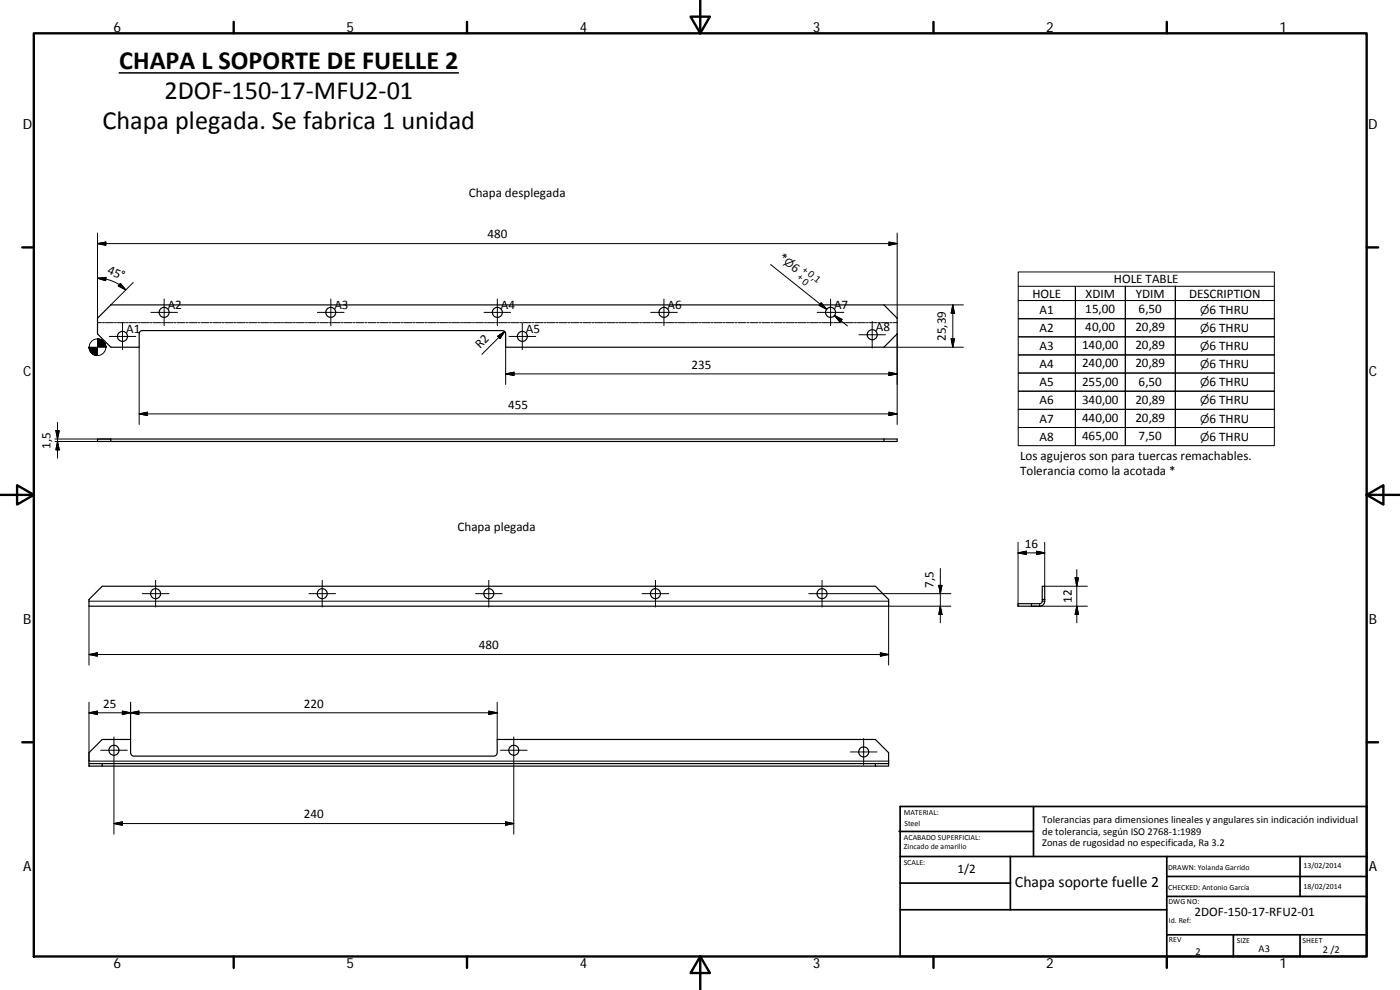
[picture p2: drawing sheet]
<svg xmlns="http://www.w3.org/2000/svg" width="420mm" height="297mm" viewBox="0 0 420 297" stroke-linecap="round" stroke-linejoin="round" font-family="sans-serif">
<g fill="none" stroke="#000" stroke-width=".36">
<path d="M33.3 91.5h232l3.9 4v4.7l-3.9 4h-113.5l-.1-4.3-.3-.5-.6-.2h-108l-.6 .2-.4 .5v4.3h-8.5l-4-4v-4.7zM29.3 131.7h4v.8h-4zM33.3 131.7h235.9v.8h-3.9M33.3 132.5h232M265.3 131.7v.8M30.7 175.9h232l4 4v2h-240v-2zM312.8 179.9l-.1 .9-.5 .3h-6.7v.8h4.1v-.8M312.8 175.9h.7v4h-.7zM313.5 179.9a1.6 1.6 0 0 1-1.5 2h-2.4M26.7 229.1v-3.3l4-3.9h8.5v4.2l.4 .5 .6 .3h108l.6-.3 .4-.5v-4.2h113.5l4 3.9v3.3M26.7 229.1h4v.8h-4zM30.7 229.1h236"/>
<path d="M30.7 229.9h232M262.7 229.1v.8M266.7 229.1v.8h-4"/>
<circle cx="49.3" cy="93.7" r="1.5"/>
<circle cx="99.3" cy="93.7" r="1.49"/>
<circle cx="149.3" cy="93.7" r="1.5"/>
<circle cx="199.3" cy="93.7" r="1.5"/>
<circle cx="249.3" cy="93.7" r="1.5"/>
<circle cx="36.8" cy="100.9" r="1.5"/>
<circle cx="156.8" cy="100.9" r="1.5"/>
<circle cx="261.8" cy="100.4" r="1.5"/>
<circle cx="46.7" cy="178.1" r="1.5"/>
<circle cx="96.7" cy="178.1" r="1.49"/>
<circle cx="146.7" cy="178.1" r="1.5"/>
<circle cx="196.7" cy="178.1" r="1.49"/>
<circle cx="246.7" cy="178.1" r="1.5"/>
<circle cx="34.2" cy="225.1" r="1.5"/>
<circle cx="154.2" cy="225.1" r="1.49"/>
<circle cx="259.2" cy="225.6" r="1.5"/>
</g>
<g fill="none" stroke="#000" stroke-width=".3">
<path d="M29.3 73.1l2.5-.5v1zM29.3 73.1h239.9M29.3 69.9v25.6M231.3 79.4l16.8 13.4-2-1.6M266.8 72.6l2.4 .5-2.4 .5zM269.2 69.9v25.6M29.3 83.5a12 12 0 0 1 8.5 3.5M29.3 83.5l2.5-.3-.1 1zM29.3 96.8h1.2M30.7 96.8h.7M31.7 96.8h2.3M34.3 96.8h.6"/>
<path d="M35.2 96.8h2.4M36.1 85l1.7 2-2.3-1.2zM36.8 96.9v8M37.9 96.8h.6M38.8 96.8h2.4M40 84.8l-6.7 6.7M41.5 96.8h.6M42.4 96.8h2.4M45.1 96.8h.6M45.3 93.7h8M46 96.8h2.4M48.7 96.8h.6"/>
<path d="M49.3 89.7v8M49.6 96.8h2.4M52.2 96.8h.6M53.1 96.8h2.4M55.8 96.8h.6M56.7 96.8h2.4M59.4 96.8h.6M60.3 96.8h2.4M63 96.8h.6M63.9 96.8h2.4M66.6 96.8h.6M67.5 96.8h2.4"/>
<path d="M70.2 96.8h.5M71 96.8h2.4M73.8 96.8h.5M74.6 96.8h2.4M77.3 96.8h.6M78.2 96.8h2.4M80.9 96.8h.6M81.8 96.8h2.4M84.5 96.8h.6M85.4 96.8h2.4M88.1 96.8h.6M89 96.8h2.3"/>
<path d="M91.7 96.8h.5M92.6 96.8h2.3M95.2 96.8h.6M95.3 93.7h8M96.1 96.8h2.4M98.8 96.8h.6M99.3 89.7v8M99.7 96.8h2.4M102.4 96.8h.6M103.3 96.8h2.4M106 96.8h.6M106.9 96.8h2.4"/>
<path d="M109.6 96.8h.5M110.5 96.8h2.3M113.1 96.8h.7M114 96.8h2.4M116.7 96.8h.6M117.6 96.8h2.4M120.3 96.8h.6M121.2 96.8h2.4M123.9 96.8h.6M124.8 96.8h2.4M127.5 96.8h.6M128.4 96.8h2.4"/>
<path d="M131.1 96.8h.6M131.9 96.8h2.4M134.6 96.8h.6M135.5 96.8h2.4M138.2 96.8h.6M139.1 96.8h2.4M141.8 96.8h.6M142.7 96.8h2.4M145.3 93.7h8M145.4 96.8h.6M146.3 96.8h2.4M149 96.8h.6"/>
<path d="M149.3 89.7v8M149.8 96.8h2.5M151.5 99.5l-6.9 6.8M152.5 96.8h.7M153.4 96.8h2.4M156.1 96.8h.6M156.7 96.9v8M157 96.8h2.4M159.7 96.8h.6M160.6 96.8h2.4M163.3 96.8h.6M164.2 96.8h2.4"/>
<path d="M166.9 96.8h.6M167.8 96.8h2.4M170.4 96.8h.7M171.4 96.8h2.3M174 96.8h.6M175 96.8h2.3M177.6 96.8h.6M178.5 96.8h2.4M181.2 96.8h.6M182.1 96.8h2.4M184.8 96.8h.6M185.7 96.8h2.4"/>
<path d="M188.4 96.8h.6M189.3 96.8h2.4M192 96.8h.5M192.9 96.8h2.3M195.3 93.7h8M195.5 96.8h.6M196.4 96.8h2.4M199.1 96.8h.6M199.3 89.7v8M200 96.8h2.4M202.7 96.8h.6M203.6 96.8h2.4"/>
<path d="M206.3 96.8h.6M207.2 96.8h2.4M209.9 96.8h.5M210.8 96.8h2.4M213.5 96.8h.5M214.3 96.8h2.4M217 96.8h.6M217.9 96.8h2.4M220.6 96.8h.6M221.5 96.8h2.4M224.2 96.8h.6M225.1 96.8h2.4"/>
<path d="M227.8 96.8h.6M228.7 96.8h2.4M231.4 96.8h.6M232.3 96.8h2.3M234.9 96.8h.6M235.8 96.8h2.4M238.5 96.8h.6M239.4 96.8h2.4M242.1 96.8h.6M243 96.8h2.4M245.2 93.7h8M245.7 96.8h.6"/>
<path d="M246.5 90.8l1.6 2-2.3-1.2zM246.6 96.8h2.4M249.3 96.8h.6M249.3 89.7v8M250.2 96.8h2.3M250.4 94.7l3.9 3.1M250.4 94.7l2.3 1.1-.6 .8zM252.8 96.8h.6M253.7 96.8h2.4M256.4 96.8h.6M257.3 96.8h2.4M260 96.8h.6"/>
<path d="M260.9 96.8h2.4M261.8 96.4v8M263.6 96.8h.6M264.5 96.8h2.4M265.3 91.5h23.8M267.2 96.8h.6M268.1 96.8h1.1M286 91.5v12.7M286 91.5l.4 2.5h-1zM305.6 85.9h17.1v4.3M305.6 81.6h76.8v52.1h-76.8zM322.7 95.6v-5.4h-17.1h76.8h-29.7v-4.3v47.8"/>
<path d="M337.7 85.9v47.8M352.7 90.2v5.4h29.7h-76.8h17.1v5.5M352.7 95.6v5.5h29.7h-76.8h17.1v5.4M382.4 85.9h-59.7v47.8v-5.4h-17.1h76.8h-29.7v-5.5M32.8 100.9h8M41.8 104.2v23.2M149.3 100.9l2.2-1.4-1.4 2.1zM151.8 104.2v11.2M151.8 112.2l2.5-.5v1zM151.8 112.2h117.4M152.8 100.9h8M257.8 100.4h8"/>
<path d="M265.3 104.2h23.8M266.8 111.7l2.4 .5-2.4 .5zM269.2 100.2v27.2M285.4 101.7h1l-.4 2.5zM352.7 101.1v5.4h29.7h-76.8h17.1v5.4M352.7 106.5v5.4h29.7h-76.8h17.1v5.5M352.7 111.9v5.5h29.7h-76.8h17.1v5.4M352.7 117.4v5.4h29.7h-76.8h17.1v5.5M16.5 131.7h16.8M16.5 132.5h16.8M16.8 129.2h1l-.5 2.5zM17.3 132.5l.5 2.5h-1z"/>
<path d="M17.3 126.7v10.8M41.8 124.2h227.4M41.8 124.2l2.4-.5v1zM266.8 123.7l2.4 .5-2.4 .5zM42.7 178.1h8M46.7 174.1v8M92.7 178.1h8M96.7 174.1v8M142.7 178.1h8M146.7 174.1v8M192.7 178.1h8M196.7 174.1v8"/>
<path d="M242.7 178.1h42.7M246.7 174.1v8M281.7 175.6h1l-.5 2.5zM282.2 170.6v16.3M305.5 162.7v19.2M305.5 165.9l2.5-.5v1zM305.5 165.9h8M311.1 165.4l2.4 .5-2.4 .5zM313.5 162.7v13.2h12.8M322.7 173.4h1l-.5 2.5zM323.2 170.9v16M26.7 196.4l2.5-.5v1z"/>
<path d="M26.7 196.4h240M26.7 180.4h240v19.2M26.7 181.9v17.7M264.2 195.9l2.5 .5-2.5 .5zM266.7 181.9h18.7M282.2 181.9l.5 2.5h-1zM309.6 181.9h16.7M312 181.1v.8M312.8 180.4h.7M323.2 181.9l.5 2.5h-1zM26.7 213.9l2.5-.5v1zM26.7 213.9h122.5"/>
<path d="M26.7 210.7v17.7h240M36.7 213.4l2.5 .5-2.5 .5zM39.2 210.7v11.2M39.2 213.9l2.5-.5v1zM146.7 213.4l2.5 .5-2.5 .5zM149.2 210.7v11.2M30.2 225.1h8M34.2 221.1v29.2M150.2 225.1h8M154.2 221.1v29.2M255.2 225.6h8M259.2 221.6v8"/>
<path d="M34.2 247.1l2.5-.5v1zM34.2 247.1h120M151.7 246.6l2.5 .5-2.5 .5z"/>
<circle cx="29.3" cy="104.2" r="2.5"/>
</g>
<g fill="none" stroke="#000" stroke-width=".71">
<path d="M10.1 10h400.1v277h-400.1zM70.1 6.6v3.4M140.2 6.6v3.4M207.3 5h5.8l-2.9 5zM210.2 0v10M280.2 6.6v3.4M350.2 6.6v3.4M6.7 74.2h3.4M410.2 74.2h3.4M.2 148.5h9.9M5.1 145.6l5 2.9-5 2.9zM410.2 148.5l5-2.9v5.8z"/>
<path d="M410.2 148.5h9.9M6.7 222.7h3.4M410.2 222.7h3.4M70.1 287v3.4M140.2 287v3.4M210.2 287l2.9 5h-5.8zM210.2 287v10M280.2 287v3.4M350.2 287v3.4"/>
</g>
<g fill="none" stroke="#000" stroke-width=".51">
<path d="M269.8 249.5h40.4M270.1 257h140.1M270.1 242h140.1v45h-140.1zM303.2 257v16M310.2 242v15M350.2 257v30M390.2 257v12M270.1 273h80.1M270.1 265h33.1M350.2 269h60M350.2 263h60M350.2 280.5h60"/>
<path d="M370.2 280.5v6.5M390.2 280.5v6.5"/>
</g>
<path d="M35.8 21.9h101.8" fill="none" stroke="#000" stroke-width=".46"/>
<g fill="#000" stroke="#000" stroke-width=".3">
<path d="M29.3 73.1l2.5-.5v1zM266.8 72.6l2.4 .5-2.4 .5zM29.3 83.5l2.5-.3-.1 1zM36.1 85l1.7 2-2.3-1.2zM246.5 90.8l1.6 2-2.3-1.2zM250.4 94.7l2.3 1.1-.6 .8zM286 91.5l.4 2.5h-1zM26.7 104.2l.1 .7zM26.7 104.2l.3 1zM26.7 104.2l.5 1.3zM26.7 104.2l.7 1.6zM26.7 104.2l.9 1.9z"/>
<path d="M26.7 104.2l1.2 2.1-.3-.2zM26.7 104.2l1.5 2.2-.3-.1zM26.7 104.2l1.9 2.4-.4-.2zM26.7 104.2l2.2 2.5-.3-.1zM26.7 104.2l2.6 2.5h-.4zM29.3 101.7l2.5 2.5h-2.5zM26.7 104.2h2.6v2.5zM31.7 103.5l.1 .7zM31.5 103.1l.3 1.1zM31.4 102.8l.4 1.4zM31.1 102.5l.7 1.7zM30.9 102.3l.9 1.9z"/>
<path d="M30.6 102.1l.3 .2 .9 1.9zM30.3 101.9l.3 .2 1.2 2.1zM30 101.8l.3 .1 1.5 2.3zM29.6 101.7l.4 .1 1.8 2.4zM29.3 101.7h.3l2.2 2.5zM149.3 100.9l2.2-1.4-1.4 2.1zM151.8 112.2l2.5-.5v1zM266.8 111.7l2.4 .5-2.4 .5zM285.4 101.7h1l-.4 2.5zM16.8 129.2h1l-.5 2.5zM17.3 132.5l.5 2.5h-1zM41.8 124.2l2.4-.5v1z"/>
<path d="M266.8 123.7l2.4 .5-2.4 .5zM281.7 175.6h1l-.5 2.5zM305.5 165.9l2.5-.5v1zM311.1 165.4l2.4 .5-2.4 .5zM322.7 173.4h1l-.5 2.5zM26.7 196.4l2.5-.5v1zM264.2 195.9l2.5 .5-2.5 .5zM282.2 181.9l.5 2.5h-1zM323.2 181.9l.5 2.5h-1zM26.7 213.9l2.5-.5v1zM36.7 213.4l2.5 .5-2.5 .5zM39.2 213.9l2.5-.5v1z"/>
<path d="M146.7 213.4l2.5 .5-2.5 .5zM34.2 247.1l2.5-.5v1zM151.7 246.6l2.5 .5-2.5 .5z"/>
</g>
<g font-size="7.9">
<text x="35.8" y="20.7">CHAPA L SOPORTE DE FUELLE 2</text>
<text x="49.4" y="29.7">2DOF‐150‐17‐MFU2‐01</text>
<text x="30.8" y="38.8">Chapa plegada. Se fabrica 1 unidad</text>
</g>
<text font-size="4.7" x="304.6" y="266.2">Chapa soporte fuelle 2</text>
<g font-size="4.2">
<text x="34" y="9.6">6</text>
<text x="104" y="9.6">5</text>
<text x="174" y="9.6">4</text>
<text x="244" y="9.6">3</text>
<text x="314" y="9.6">2</text>
<text x="384" y="9.6">1</text>
<text x="6.8" y="38.7">D</text>
<text x="410.6" y="38.7">D</text>
<text x="7" y="112.9">C</text>
<text x="410.8" y="112.9">C</text>
<text x="7" y="187.1">B</text>
<text x="410.8" y="187.1">B</text>
<text x="7" y="261.3">A</text>
<text x="410.8" y="261.3">A</text>
<text x="34" y="290.4">6</text>
<text x="104" y="290.4">5</text>
<text x="174" y="290.4">4</text>
<text x="244" y="290.4">3</text>
<text x="314" y="290.4">2</text>
<text x="384" y="290.4">1</text>
</g>
<g font-size="3.9">
<text x="140.7" y="59.1">Chapa desplegada</text>
<text x="146.3" y="71.5">480</text>
<text x="233.5" y="77.8" transform="rotate(39 233.5 77.8)">*</text>
<text x="32" y="81.9" transform="rotate(22 32 81.9)">45°</text>
<text x="237.2" y="80.8" transform="rotate(39 237.2 80.8)">6</text>
<text x="309.8" y="89.3">HOLE</text>
<text x="325.8" y="89.3">XDIM</text>
<text x="334.3" y="85">HOLE TABLE</text>
<text x="340.9" y="89.3">YDIM</text>
<text x="356.8" y="89.3">DESCRIPTION</text>
<text x="50.3" y="92.7">A2</text>
<text x="100.3" y="92.6">A3</text>
<text x="150.3" y="92.7">A4</text>
<text x="200.4" y="92.6">A6</text>
<text x="250.3" y="92.7">A7</text>
<text x="312" y="94.1">A1</text>
<text x="325.7" y="93.9">15,00</text>
<text x="341.7" y="93.9">6,50</text>
<text x="363" y="94.1">6 THRU</text>
<text x="37.8" y="99.9">A1</text>
<text x="157.8" y="99.8">A5</text>
<text x="262.8" y="99.3">A8</text>
<text x="312" y="99.6">A2</text>
<text x="325.7" y="99.3">40,00</text>
<text x="340.7" y="99.3">20,89</text>
<text x="363" y="99.6">6 THRU</text>
<text x="144.1" y="104.7" transform="rotate(-45 144.1 104.7)">R2</text>
<text x="283.8" y="102.3" transform="rotate(-90 283.8 102.3)">25,39</text>
<text x="312" y="105">A3</text>
<text x="324.7" y="104.8">140,00</text>
<text x="340.7" y="104.8">20,89</text>
<text x="363" y="105">6 THRU</text>
<text x="207.5" y="110.6">235</text>
<text x="312" y="110.5">A4</text>
<text x="324.7" y="110.2">240,00</text>
<text x="340.7" y="110.2">20,89</text>
<text x="363" y="110.4">6 THRU</text>
<text x="312" y="115.9">A5</text>
<text x="324.7" y="115.7">255,00</text>
<text x="341.7" y="115.7">6,50</text>
<text x="363" y="115.9">6 THRU</text>
<text x="152.5" y="122.6">455</text>
<text x="312" y="121.3">A6</text>
<text x="324.7" y="121.1">340,00</text>
<text x="340.7" y="121.1">20,89</text>
<text x="363" y="121.3">6 THRU</text>
<text x="312" y="126.8">A7</text>
<text x="324.7" y="126.5">440,00</text>
<text x="324.7" y="132">465,00</text>
<text x="340.7" y="126.5">20,89</text>
<text x="341.7" y="132">7,50</text>
<text x="363" y="126.8">6 THRU</text>
<text x="15.2" y="134.6" transform="rotate(-90 15.2 134.6)">1,5</text>
<text x="306.1" y="138">Los agujeros son para tuercas remachables.</text>
<text x="312" y="132.2">A8</text>
<text x="363" y="132.2">6 THRU</text>
<text x="306.1" y="142.5">Tolerancia como la acotada *</text>
<text x="137.3" y="159.2">Chapa plegada</text>
<text x="307.5" y="164.3">16</text>
<text x="280.1" y="176.3" transform="rotate(-90 280.1 176.3)">7,5</text>
<text x="321.6" y="180.9" transform="rotate(-90 321.6 180.9)">12</text>
<text x="143.7" y="194.8">480</text>
<text x="31" y="212.3">25</text>
<text x="91.2" y="212.3">220</text>
<text x="91.2" y="245.5">240</text>
<text x="287.3" y="262">1/2</text>
<text x="358.5" y="274.9">2DOF‐150‐17‐RFU2‐01</text>
</g>
<g font-size="3.3">
<text x="235.1" y="79" transform="rotate(39 235.1 79)">⌀</text>
<text x="360.2" y="94.1">⌀</text>
<text x="360.2" y="99.6">⌀</text>
<text x="360.2" y="105">⌀</text>
<text x="360.2" y="110.4">⌀</text>
<text x="360.2" y="115.9">⌀</text>
<text x="360.2" y="121.3">⌀</text>
<text x="360.2" y="126.8">⌀</text>
<text x="360.2" y="132.2">⌀</text>
</g>
<g font-size="3.1">
<text x="239" y="83.3" transform="rotate(39 239 83.3)">+0</text>
<text x="240.6" y="81.4" transform="rotate(39 240.6 81.4)">+0,1</text>
<text x="312.8" y="246.8">Tolerancias para dimensiones lineales y angulares sin indicación individual</text>
<text x="312.8" y="250.4">de tolerancia, según ISO 2768‐1:1989</text>
<text x="312.8" y="254">Zonas de rugosidad no especificada, Ra 3.2</text>
<text x="358.7" y="286.4">2</text>
<text x="377.7" y="285.6">A3</text>
<text x="397" y="285.9">2 /2</text>
</g>
<g font-size="2.4">
<text x="271.2" y="244.4">MATERIAL:</text>
<text x="271.3" y="251.9">ACABADO SUPERFICIAL:</text>
<text x="271.4" y="247.9">Steel</text>
<text x="271.3" y="254.6">Zincado de amarillo</text>
<text x="271.2" y="259.7">SCALE:</text>
<text x="350.6" y="260.9">DRAWN: Yolanda Garrido</text>
<text x="391.2" y="260.6">13/02/2014</text>
<text x="350.6" y="267">CHECKED: Antonio García</text>
<text x="391.2" y="266.6">18/02/2014</text>
<text x="350.7" y="271.4">DWG NO:</text>
<text x="350.8" y="276.8">Id. Ref:</text>
<text x="350.8" y="282.8">REV</text>
<text x="371.2" y="282.9">SIZE</text>
<text x="390.9" y="282.9">SHEET</text>
</g>
</svg>
